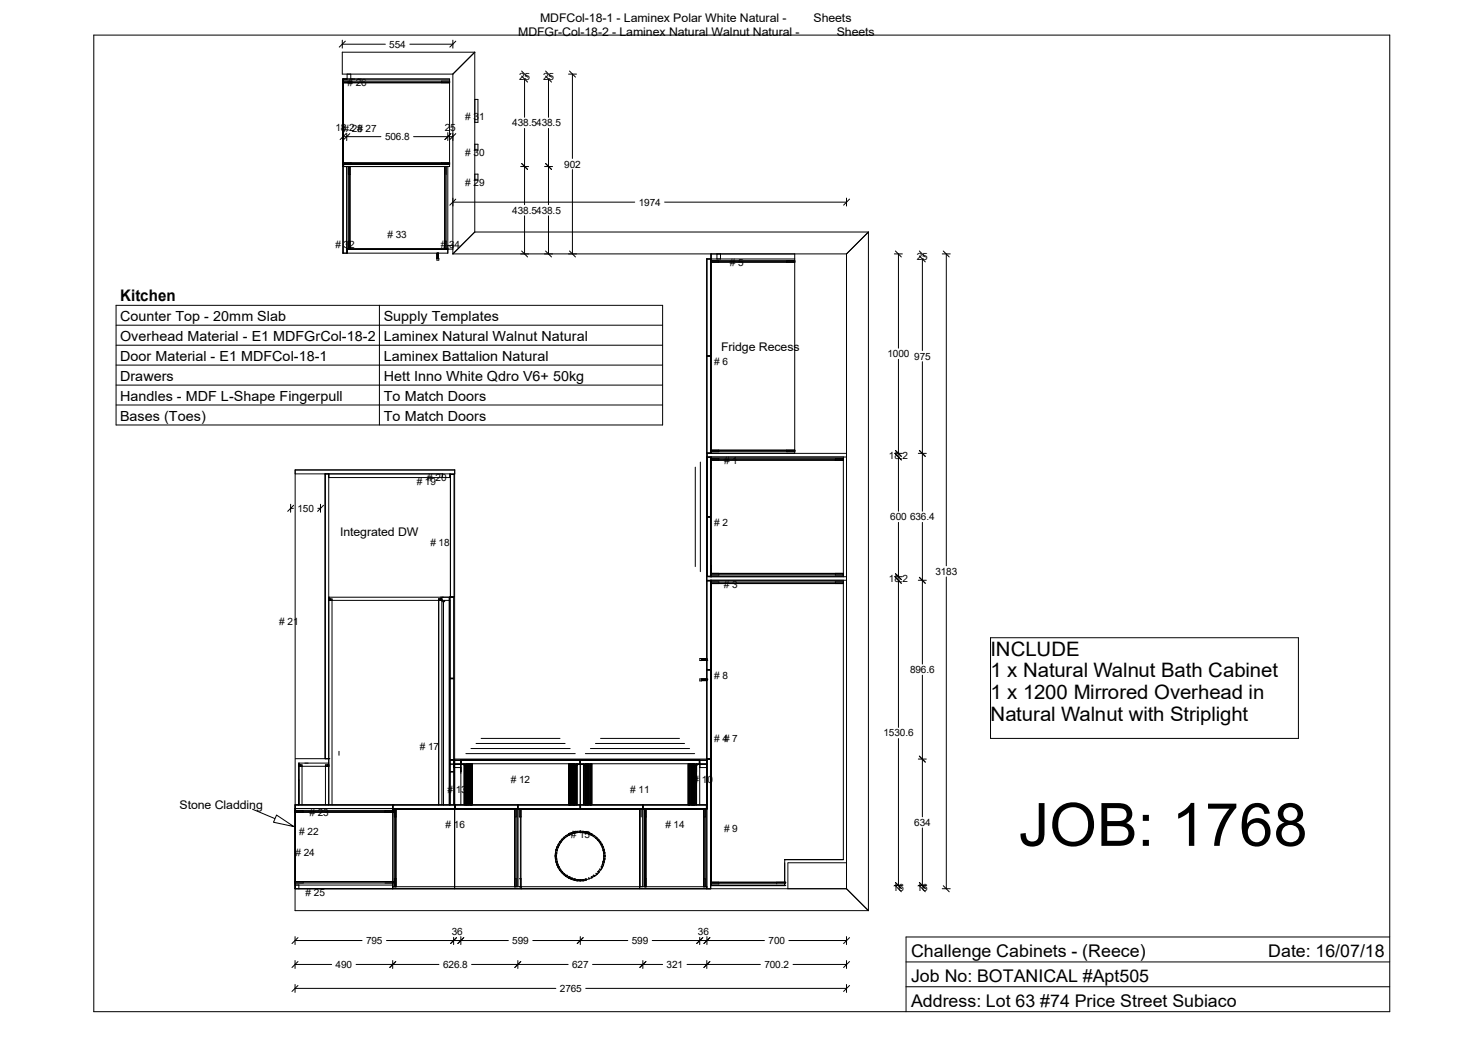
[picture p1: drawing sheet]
<svg xmlns="http://www.w3.org/2000/svg" width="297mm" height="210mm" viewBox="0 0 297 210" stroke-linecap="round" stroke-linejoin="round" font-family="sans-serif">
<g fill="none" stroke="#000" stroke-width=".2">
<path d="M18.8 7h259.9v195.9h-259.9zM68.6 8.1v1.6M68.6 8.9h8.7M68.8 15.9h.1M68.8 15.9v34.9h.7v-17.4M68.8 15.9h21.4v17.5h-21.4M68.8 16.5h21.4M68.8 16.6h21.4M68.8 16.3h21.4M68.8 15.9v17.5M69.3 8.3l-1.3 1.2M69.6 14.9v1"/>
<path d="M70.3 14.9v1M70.4 16.3v.3M82.2 8.9h8.6M88.6 16.3v.3M90.8 8.1v1.6M90.8 14.9v36M91.4 8.3l-1.2 1.2M95.2 10.5h-26.6v4.4h22.2M95.2 19.9h.7v4.6h-.7M95.2 10.5v36M95.2 10.5l-4.4 4.4M104.6 14.3l1.2 1.2"/>
<path d="M104.6 15.3l1.2 1.2M105.2 15.9v7.6M109.4 14.3l1.2 1.2M109.4 15.3l1.2 1.2M110 15.9v7.6M114 14.9h1.6M114.2 14.3l1.2 1.2M114.8 14.9v16.9M68.8 33.3h.1M68.8 32.7h21.4M68.8 32.8h21.4M68.8 33h21.4"/>
<path d="M68.8 27.4h7.6M69.4 26.8l-1.2 1.2M69.5 26.8v1.4M69.9 35h.3M69.9 33.4v16.6M70.1 33.4v16.6M70.1 26.8l-1.2 1.2M70.2 33.4v16.6M70.4 32.7v.3M82.9 27.4h7.9M88.6 32.7v.3M89.2 33.4v16.6"/>
<path d="M89.3 33.4v16.6M89.5 33.4v16.6M89.8 26.6v1.6M89.8 33.4v16.6M90.4 26.8l-1.2 1.2M91.4 39.9l-1.2 1.3M91.4 26.8l-1.2 1.2M95.2 28.9h.7v1.2h-.7M95.2 34.9h.7v1.3h-.7M104.4 33.4h1.6M104.6 32.8l1.2 1.2M105.2 25.8v15.3"/>
<path d="M109.2 33.4h1.6M109.4 32.8l1.2 1.2M110 25.8v15.3M114.8 34v16.9M169.8 39.7v1.6M170.4 39.9l-1.2 1.3M69.5 49.9h20.3M69.5 50h21.3M69.6 50h20.2v.8h-20.2zM69.9 48.4h.3M87.6 50.8v1.4h.4v-.4h-.4M87.7 50.8v1"/>
<path d="M87.8 50.8v1M87.9 50.8v1M89.2 48.4h.3M89.8 49.2h1M90.8 50.9h79M90.8 40.5h36.5M95.2 46.5h79M95.2 46.5l-4.4 4.4M104.6 50.4l1.2 1.1M105.2 43.3v7.6M109.4 50.4l1.2 1.1M110 43.3v7.6"/>
<path d="M114.2 50.4l1.2 1.1M133.3 40.5h36.5M141.7 51.9h.8v19.5h-.8zM142.6 50.9v40M142.6 51.9h16.8M142.6 52.5h16.8M142.6 52.6h16.8M142.6 52.3h16.8M143.8 50.9v1M144.2 52.3v.3M144.5 50.9v1M157.8 52.3v.3"/>
<path d="M159.4 50.9v40M169.8 50.9v127.4M174.2 46.5l-4.4 4.4M174.2 46.5v136.2M179.4 50.9h1.6M179.6 50.4l1.2 1.1M180.2 50.9v18.9M184.4 50.4l1.2 1.1M184.4 51.3l1.2 1.2M185 51.9v18.4M189 50.9h1.6M189.2 50.4l1.2 1.1"/>
<path d="M189.8 50.9v62.6M23.3 61.2h109.6v24h-109.6zM23.3 77.2h109.6M23.3 73.2h109.6M23.3 69.2h109.6M23.3 65.2h109.6M76.1 61.2v24M141.7 71.4h.8v19.5h-.8zM180.2 72.1v18.8M185 72.5v30M23.3 81.2h109.6M59.2 95.1h32"/>
<path d="M65.2 95.1v57.1M65.9 95.1v66.4M88.8 95.1v.7M90.2 95.1v.7M90.3 95.1v.7h-24.4M90.3 95.2h.7v24.5h-.7zM139.4 93.7v19.9M140.5 92.7v22M141.7 91.8h.8v23.8h-.8zM141.8 90.9v.8M142.4 91.7v.1M142.5 93.7h.1"/>
<path d="M142.5 92.3h26.6M142.5 93.8h.1M142.5 92.8h.1M142.5 94h.1M142.5 93.9h.1M142.5 93.1h.1M142.5 93.2h.1M142.5 93.6h.1M142.5 93.4h.1M142.5 92.9h.1M142.5 93h.1M142.6 91.7v24"/>
<path d="M142.6 90.4h16.8M142.6 90.3h16.8M142.6 90.6h16.8M142.6 92.2h26.5M142.6 92h26.5M144.2 90.3v.3M144.2 92v.3M157.8 90.3v.3M167.5 92v.3M169.1 91.7v24M169.8 90.9h-28.1v.8h28.1M179.4 90.9h1.6"/>
<path d="M179.6 90.4l1.2 1.1M179.6 91.1l1.2 1.2M180.2 91.7v10.8M184.2 90.9h1.6M184.4 90.4l1.2 1.1M58.3 101.2v1.6M58.3 102h.5M58.9 101.4l-1.2 1.2M63.7 102h.6M64.3 101.2v1.6M64.9 101.4l-1.2 1.2M65.9 119.8h.1"/>
<path d="M65.9 119.8h25.1v16.3h-.8v-16.3M90.1 119.8v41.7M90.2 119.8v41.7M141.7 116.5h.8v17.8h-.8zM141.7 103.7h.8M141.7 103.6h.8M141.9 103.6v.1M142.4 115.6v.1M142.5 113.3h.1M142.5 113.5h.1M142.5 114.2h.1M142.5 114h.1"/>
<path d="M142.5 113.7h.1M142.5 113.6h.1M142.5 113.9h.1M142.5 114.4h.1M142.5 114.3h.1M142.5 114.5h.1M142.5 115h26.6M142.6 116.4v61.9M142.6 115.1h26.5M142.6 115.4h26.5M142.6 116.9h26.5M142.6 116.7h26.5"/>
<path d="M142.6 117.1h26.5M142.6 116.4v61.2M144.2 115v.4M144.2 116.7v.4M167.5 115v.4M167.5 116.7v.4M169.1 116.4v56h-11.7M169.8 115.7h-28.1v.7h28.1M179.4 115.7h1.6M179.6 115.1l1.2 1.2M179.6 115.8l1.2 1.2M180.2 104.8v10.9"/>
<path d="M180.2 116.4v29.5M184.2 116.4h1.6M184.4 115.8l1.2 1.2M185 104.8v28.4M189.8 115.7v62.6M65.9 120.3h.1M65.9 120.4h.1M65.9 120.1h.1M65.9 120.1h.7v41.4M65.9 120.3h.7M65.9 120.4h24.3M66.3 120.1v.3"/>
<path d="M88 120.3h.6M88.3 120.1v.3M88.9 120.7v40.8M89.2 120.4v.3h-.6M90.2 136.1h.8v16.3h-.8zM140.4 132.1h.3v.4h-.3zM140.4 136.2h.3v.4h-.3zM140.7 132.1h1M140.7 132.2h1M140.7 132.3h1M140.7 132.4h1M140.7 136.2h1"/>
<path d="M140.7 136.3h1M140.7 136.4h1M140.7 136.5h1M141.7 132.4h.1M141.7 136.2h.1M141.7 134.4h.8v17.8h-.8zM185 135.4v28.4M59.2 152.2h6.7M59.9 153.6h.7M59.9 153.7h6M59.9 153.4h.7v8.1M60 153.1v.3"/>
<path d="M60.3 153.4v.3M65.3 153.6h.6M65.6 153.4v.3M65.9 152.2h.1M65.9 153.1h-6v8.4M65.9 153.4h-.6v8.1M68 150.7v.8M90.2 153.3h.8M90.2 154.8h.8M91 152.5v9M91 153.3h2.5M91 154h1.4"/>
<path d="M91 153.2h1.4M91 153.3v.7M91.2 152.3h51.4M92.4 153.3h1.1M92.4 153.1h.1M92.5 152.5h23.8v.7h-23.8zM93.1 153.4h.4M93.1 153.2v8.3M93.1 153.4v8.1M93.2 153.4h.1M93.4 153.4h.1M93.4 153.4v8.1"/>
<path d="M93.4 151.2h22M93.5 153.4h.1M93.5 153.4v8.1M93.5 153.2v8.3M93.6 153.2v8.3M93.7 153.2v8.3M93.8 153.2v8.3M93.9 153.2v8.3M94 153.2v8.3M94.1 153.2v8.3M94.3 153.2v8.3M94.5 153.2v8.3"/>
<path d="M94.5 150.1h19.8M94.5 153.3h.1M94.6 153.2v8.3M94.7 153.2v8.3M95.5 149.1h17.8M96.5 148.1h15.8M114 153.2v8.3M114.1 153.2v8.3M114.2 153.2v8.3M114.3 153.3h.1M114.3 153.4h.1M114.3 153.2v8.3"/>
<path d="M114.4 153.2v8.3M114.6 153.2h.1M114.6 153.2v8.3M114.9 153.2v8.3M115 153.2v8.3M115.1 153.2v8.3M115.2 153.2v8.3M115.2 153.4h.5M115.2 153.3h2.3M115.3 153.4h.1M115.3 153.4v8.1M115.4 153.4v8.1"/>
<path d="M115.6 153.4h.1M115.6 153.4v8.1M115.7 153.4h.1M115.7 153.4v8.1M115.7 153.2v8.3M116.3 153.1h.1M116.4 153.1v9.2M116.4 152.5h23.9v.7h-23.9zM117 153.4h.5M117 153.2v8.3M117.1 153.4h.1M117.1 153.4v8.1"/>
<path d="M117.4 153.4v8.1M117.4 151.2h21.9M117.5 153.2v8.3M117.6 153.2v8.3M117.7 153.2v8.3M117.8 153.2v8.3M117.9 153.2v8.3M118 153.2l-.1 8.3M118 153.2l.1 8.3M118.1 153.2v8.3M118.3 153.2v8.3M118.4 153.2v8.3"/>
<path d="M118.4 150.1h19.9M118.5 153.3h.1M118.5 153.2v8.3M118.6 153.2v8.3M118.7 153.2v8.3M119.4 149.1h17.9M120.4 148.1h15.9M138 153.2v8.3M138.1 153.2v8.3M138.2 153.2v8.3M138.2 153.3h.1M138.3 153.4h.1"/>
<path d="M138.3 153.2h.1M138.3 153.2v8.3M138.4 153.2v8.3M138.6 153.2v8.3M138.9 153.2v8.3M139 153.2v8.3M139.1 153.2v8.3M139.2 153.2v8.3M139.2 153.4h.5M139.2 153.3h1.1M139.3 153.4v8.1M139.4 153.4v8.1"/>
<path d="M139.6 153.4v8.1M139.6 153.4h.1M139.7 153.2v8.3M140.3 153.1h.1M140.3 154h1.4M140.3 153.2h1.4M140.4 153.3v.7M141.7 152.3v26M141.7 152.5h-1.4v9M141.7 153.3h-2.5M142.5 152.3v26M180.2 148.1v29.5"/>
<path d="M184.2 152.3h1.6M184.4 151.7l1.2 1.2M50.6 162.3l8.3 3.5M59.2 162.2v.4M59.2 177.1v.4M59.2 162.2h.1M59.2 178.3v-84h32v84M59.2 161.5h32.1v.7h-32.1M59.2 162.9h19.6M59.2 162.6h19.6M59.2 162.8h19.6M59.2 176.8h19.6"/>
<path d="M59.2 177.1h19.6M59.2 176.9h19.6M59.9 177.5v.8M60.8 162.6v.3M60.8 176.8v.3M77.2 162.6v.3M78.8 162.2h.1M78.8 162.8h.1M78.8 162.9h.1M78.8 162.6h.1M78.8 161.5v16.8M78.8 162.3h62.9"/>
<path d="M78.8 177.9h62.9M78.8 161.5h.1M78.8 161.5v16h-19.6M78.8 177.9v.4M79.1 162.3v15.6M79.1 163.9h.3M79.1 176.3h.3M79.3 162.3v15.6M79.4 162.3v15.6M88 161.5v-41.4h.6v41.4M88 162.2v.1M88.6 162.2v.1"/>
<path d="M88.9 162.2v.1M90.1 162.2v.1M90.2 162.2v.1M90.2 161.5v-9h2.2v9M91 162.2v.1M91.3 161.5h12.5v.7h-12.5zM92.4 162.2v.1M93.1 162.2v.1M93.4 162.2v.1M93.5 162.2v.1M93.6 162.2v.1M93.7 162.2v.1"/>
<path d="M93.8 162.2v.1M93.9 162.2v.1M94 162.2v.1M94.1 162.2v.1M94.3 162.2v.1M94.5 162.2v.1M94.6 162.2v.1M94.7 162.2v.1M103.2 163.9h.3M103.2 176.3h.3M103.2 162.3v15.6M103.3 162.3v15.6"/>
<path d="M103.5 162.3v15.6M103.9 162.3v15.6M104.2 162.3v1.6h.3M104.2 176.3h.3M104.4 162.3v15.6M104.5 162.3v15.6M104.5 177.9v.4M111.3 171.7h.3M111.3 171.7l.1 .6M111.4 171.2v1M111.4 171.6h.2M111.4 171.6v.6"/>
<path d="M111.4 171.1l-.1 .6M111.4 171.1l.2 .1M111.4 172.3l.1 .6M111.4 171l.2 .1M111.4 171v.1M111.4 171.1v.5M111.4 172.2l.1 .6M111.4 172.4h.2M111.5 170.5l.2 .1M111.5 170.5l-.1 .5M111.5 170.5l-.1 .6M111.5 172.9l.2 .6"/>
<path d="M111.5 170.4l.3 .1M111.5 170.4v.1M111.5 172.8l.2 .6M111.6 171.7v.6M111.6 172.2h-.2M111.6 171.2v.5M111.6 172.3h-.2M111.6 172.3l.1 .6M111.7 169.9h.1M111.7 169.9l-.2 .5M111.7 169.9l-.2 .6M111.7 169.9l.2 .1"/>
<path d="M111.7 173.5l.2 .6M111.7 173.4l.3 .6M111.7 169.9h.3M111.7 172.8h-.2M111.7 170.6l-.1 .6M111.7 172.9h-.2M111.7 172.9l.2 .5M111.9 173.3l-.2 .1M111.9 170l-.2 .6M111.9 173.4l-.2 .1M111.9 173.4l.3 .5M111.9 169.4l-.2 .5"/>
<path d="M111.9 169.4l.3 .1M111.9 174.1l.3 .5M112 169.9l-.1 .1M112 174l.3 .5M112 169.3l.2 .1M112.1 173.8l-.1 .2M112.2 169.5l-.3 .5M112.2 173.9l-.3 .2M112.2 173.9l.2 .5M112.2 169.4l-.2 .5M112.2 168.9l-.3 .5M112.2 168.9l.2 .1"/>
<path d="M112.2 174.6l.4 .4M112.3 174.5l.3 .4M112.3 168.8l.2 .1M112.4 174.4l-.1 .1M112.4 169l-.2 .4M112.4 169l-.2 .5M112.4 174.4l-.2 .2M112.4 174.4l.4 .5M112.5 168.9l-.1 .1M112.6 168.4l-.4 .5M112.6 168.4l.2 .2M112.6 175l.4 .4"/>
<path d="M112.6 174.9l.9 .8M112.7 168.3l.1 .2M112.8 174.8l-.2 .1M112.8 168.6l-.4 .4M112.8 174.9l-.2 .1M112.8 174.9l.4 .4M112.8 168.5l-.3 .4M113 168l-.4 .4M113 168l.2 .2M113 175.4l.5 .4M113.1 167.9l.1 .2M113.2 175.2l-.1 .2"/>
<path d="M113.2 168.2l-.4 .4M113.2 175.3l-.2 .1M113.2 175.3l.5 .3M113.2 168.1l-.4 .4M113.4 175.6h.2M113.5 167.6l-.5 .4M113.5 167.6l.2 .2M113.5 175.8l.5 .3M113.5 175.7l.6 .4M113.6 167.6l.1 .1M113.6 175.6h.1M113.6 175.6l-.1 .1"/>
<path d="M113.7 167.8l-.5 .4M113.7 175.6l-.2 .2M113.7 175.6l.4 .3M113.7 167.7l-.5 .4M114 167.3h.1M114 162.2v.1M114 167.3v.2M114 167.3l-.5 .3M114 167.3l.1 .2M114 176.1l.6 .3M114.1 176.1h.1M114.1 162.2v.1"/>
<path d="M114.1 167.3v.2M114.1 176.1l.5 .2M114.1 167.3l.1 .1M114.1 175.9h.1M114.1 167.5l-.4 .3M114.1 175.9v.2M114.1 175.9l-.1 .2M114.1 175.9l.6 .3M114.2 162.2v.1M114.2 167.2v.2M114.2 167.4l-.5 .3M114.3 162.2v.1"/>
<path d="M114.3 167.2v.2M114.4 162.2v.1M114.4 167.1v.2M114.6 167l-.6 .3M114.6 167l.1 .3M114.6 176.4l.6 .2M114.6 176.3h.1M114.6 162.2v.1M114.6 167v.2M114.6 176.3l.6 .2M114.6 167.2l-.4 .2M114.7 176.2h.1"/>
<path d="M114.7 167.3l-.6 .2M114.7 167.2l-.1-.2 .1 .2M114.7 176.2l-.1 .1M114.7 176.2l-.1 .2M114.7 176.2l.5 .1M114.7 167.2h-.1M114.8 167v.2M114.8 161.5l.1-8.3v8.3M114.8 162.2v.1M114.9 162.2v.1M114.9 167v.1M114.9 166.9v.2"/>
<path d="M115 162.2v.1M115 166.9v.2M115.1 162.2v.1M115.1 166.9v.2M115.2 166.9l-.6 .1M115.2 166.9v.2M115.2 176.6l.5 .1M115.2 176.5h.1M115.2 162.2v.1M115.2 166.9v.1M115.2 176.5l.6 .1M115.2 167.1l-.5 .2"/>
<path d="M115.2 176.3v.3M115.2 176.3l.6 .1M115.2 176.3h.1M115.2 167v-.2l.1 .2M115.2 176.3v.2M115.3 167l-.6 .2M115.3 167h.1M115.3 162.2v.1M115.3 166.8v.2M115.4 162.2v.1M115.4 166.8v.2M115.6 162.2v.1"/>
<path d="M115.6 166.8v.1M115.7 162.2v.1M115.7 166.8v.1M115.7 166.8l-.5 .1M115.7 166.8l.1 .2M115.7 176.7h.6M115.8 176.6h.1M115.8 176.4h.1M115.8 166.8v.1M115.8 167l-.6 .1M115.8 176.4v.2M115.8 176.6h.5"/>
<path d="M115.8 176.4l-.1 .3M115.8 176.4l.5 .1M115.8 166.9l-.5 .1M116.3 161.5h-12.4v.7h12.4M116.3 166.7l-.6 .1M116.3 166.9h-.5M116.3 166.9h.1M116.3 167h-.5M116.3 166.7l.7 .1M116.3 167h.6M116.3 176.6h.1M116.4 176.5h.1"/>
<path d="M116.4 166.7l-.1 .3M116.4 176.5l-.1 .2M116.4 166.9h.6M116.4 161.5h12.5v.7h-12.5zM116.9 167l.6 .1M116.9 176.4l.1 .3M116.9 176.4l-.6 .1M116.9 176.4l.6-.1v.3l-.5 .1M117 166.8l-.1 .2M117 166.8l.5 .1M117 176.4v.2M117 176.4h.1"/>
<path d="M117 176.7h-.7M117 176.6h-.6M117 162.2v.1M117 166.8v.2M117.1 162.2v.1M117.1 166.8v.2M117.4 162.2v.1M117.4 166.8v.3M117.5 162.2v.1M117.5 166.8v.3M117.5 167.1l.5 .2M117.5 166.9v.1l.6 .2"/>
<path d="M117.5 176.2l.1 .3M117.5 166.9v.2M117.5 166.9l.6 .1M117.6 162.2v.1M117.6 166.9v.1M117.6 176.5l-.6 .1M117.7 162.2v.1M117.7 166.9v.2M117.8 162.2v.1M117.8 166.9v.2M117.8 167v.1M117.9 162.2v.1"/>
<path d="M117.9 167v.1M118 167.3l.6 .2M118.1 167.2l.5 .2M118.1 176.1l.1 .2M118.1 167.2h.1M118.1 167.1h.1M118.1 162.2v.1M118.1 167v.2M118.1 167l-.1 .3M118.1 167l.6 .3M118.2 176.3l-.6 .2M118.3 162.2v.1"/>
<path d="M118.3 167.1v.2M118.4 162.2v.1M118.4 167.2v.1M118.5 162.2v.1M118.5 167.2v.2M118.6 162.2v.1M118.6 167.2v.2M118.6 167.5l.4 .3M118.6 167.4l.5 .3 .1-.1M118.6 175.9l.1 .2M118.7 162.2v.1M118.7 167.3v.2"/>
<path d="M118.7 167.3l-.1 .1M118.7 167.3l-.1 .2M118.7 167.3l.5 .3M118.7 176.1l-.5 .2M119 167.8l.5 .4M119.1 175.5l.1 .2M119.2 167.6l-.2 .2M119.2 167.6l.5 .4M119.2 175.7l-.5 .4M119.4 175.6h-.4l-.4 .3 .1 .2M119.5 168.2l.4 .4M119.5 175.2l.2 .2"/>
<path d="M119.6 168l-.1 .1 .4 .4M119.7 168l-.2 .2M119.7 168l.4 .4M119.7 175.4l-.5 .3M119.9 168.6l.4 .4M119.9 168.5l.4 .4M120 174.8l.1 .1M120.1 168.4l-.2 .1M120.1 168.4l-.2 .2M120.1 168.4l.4 .5M120.1 174.9l-.4 .5M120.3 169l.3 .5"/>
<path d="M120.3 174.4l-.4 .5 .2 .1-.9 .8M120.3 168.9l.3 .5M120.3 174.3l.2 .2M120.4 168.8l-.1 .1M120.5 168.9l-.2 .1M120.5 168.9l.3 .5M120.5 174.5l-.4 .4M120.6 169.5l.2 .5M120.6 169.4l.2 .5M120.6 173.8l.2 .2M120.7 169.3l-.1 .1M120.8 169.4l-.2 .1"/>
<path d="M120.8 169.4l.2 .5M120.8 174.1l-.3 .5M120.8 170l.1 .6M120.8 173.4l.2 .1M120.8 173.4l-.2 .5 .2 .2M120.8 173.3h.1M120.8 169.9l.2 .6M120.8 174l-.3 .5M120.8 173.3l.2 .2M120.9 172.9h.1M120.9 170.6l.2 .6M120.9 172.9l-.1 .4"/>
<path d="M120.9 172.9h.3M120.9 172.9l-.1 .5M121 170.5l.1 .6M121 169.9h-.2M121 172.8l-.1 .1M121 172.8h.2M121 169.9l-.2 .1M121 169.9l.2 .6M121 173.5l-.2 .5M121 173.5l-.2 .6M121 172.4h.3M121.1 171.2v.5"/>
<path d="M121.1 172.3l-.1 .5M121.1 172.3h.2M121.1 172.3l-.2 .6M121.1 171.7h.3M121.1 171.1v.5M121.1 172.2v.1M121.1 172.2h.2M121.1 171.7v.6M121.1 171.6h.3M121.1 171.6v.6M121.2 170.4l-.2 .1M121.2 170.5l-.3 .1"/>
<path d="M121.2 170.5l.1 .6M121.2 172.9l-.2 .6M121.3 171l-.2 .1M121.3 171.1l-.2 .1M121.3 171.1l.1 .6M121.3 172.3l-.1 .6M121.4 171.7l-.1 .6M128.3 162.3v16M128.4 162.3v15.6M128.6 162.3v1.6M128.9 162.3v15.6M129 161.5h12.7v.7h-12.7z"/>
<path d="M129.3 163.9h.3M129.3 176.3h.3M129.3 162.3v15.6M129.5 162.3v15.6M129.6 162.3v15.6M138 162.2v.1M138.1 162.2v.1M138.2 162.2v.1M138.3 162.2v.1M138.4 162.2v.1M138.6 162.2v.1M138.8 161.5v-8.3v8.3"/>
<path d="M138.8 162.2v.1M138.9 162.2v.1M139 162.2v.1M139.1 162.2v.1M139.2 162.2v.1M139.3 162.2v.1M139.4 162.2v.1M139.6 162.2v.1M139.7 162.2v.1M140.3 162.2v.1M141.1 163.9h.3M141.1 176.3h.3"/>
<path d="M141.1 162.3v15.6M141.2 162.3v15.6M141.4 162.3v15.6M142.6 177h.1M142.6 177.6h.1M142.6 177h14.8M142.6 177.1h14.8M142.6 177.3h14.8M142.6 177.6h14.8M144.2 177v.3M155.8 177v.3M157.4 172.4h.1"/>
<path d="M157.4 177h.1M157.4 177.1h.1M157.4 177.6h.1M157.4 172.4v5.2M169.8 178.3h-110.6v4.4h115M169.8 178.3l4.4 4.4M179.4 177.6h1.6M179.6 177l1.2 1.2M179.6 177.7l1.2 1.2M184.2 177.6h1.6M184.4 177l1.2 1.2M184.4 177.7l1.2 1.2"/>
<path d="M185 166.1v11.5M189 178.3h1.6M189.2 177.7l1.2 1.2M59.2 187.9v1.6M59.2 192.7v1.6M59.2 197.5v1.6M59.2 188.7h13.4M59.2 193.5h7.3M59.2 198.3h52.3M59.8 188.1l-1.2 1.2M59.8 192.9l-1.2 1.2M59.8 197.7l-1.2 1.2"/>
<path d="M71.4 193.5h16.6M77.5 188.7h24.4M78.8 192.7v1.6M79.4 192.9l-1.2 1.2M91 188v1.5M91.6 188.1l-1.2 1.2M92.4 187.9v1.6M93 188.1l-1.2 1.2M94.6 193.5h19.3M103.9 192.7v1.6M104.4 192.9l-1.2 1.2M106.8 188.7h19.1"/>
<path d="M116.4 187.9v1.6M117 188.1l-1.2 1.2M117.5 198.3h52.3M118.8 193.5h14.1M128.9 192.7v1.6M129.5 192.9l-1.2 1.2M130.8 188.7h22.5M137.8 193.5h14.7M140.3 188v1.5M140.9 188.1l-1.2 1.2M141.7 192.7v1.6M141.8 187.9v1.6"/>
<path d="M142.4 188.1l-1.2 1.2M142.4 192.9l-1.2 1.2M158.2 188.7h11.6M159 193.5h10.8M169.8 187.9v1.6M169.8 192.7v1.6M169.8 197.5v1.6M170.4 188.1l-1.2 1.2M170.4 192.9l-1.2 1.2M170.4 197.7l-1.2 1.2M181.7 197.9h97M181.7 193h97"/>
<path d="M278.7 187.9h-97v15"/>
</g>
<path d="M55.5 163.5l3.4 2.3-4-.9z" fill="#fff" stroke="#000" stroke-width=".2"/>
<path d="M198.6 127.9h61.8v20.2h-61.8zM158 173.1v5.2h11.8M158.1 173.1h11.7" fill="none" stroke="#000" stroke-width=".2"/>
<text font-size="12" x="204.3" y="169.7">JOB: 1768</text>
<g font-size="4">
<text x="198.6" y="131.5">INCLUDE</text>
<text x="198.6" y="135.9">1 x Natural Walnut Bath Cabinet</text>
<text x="198.6" y="140.3">1 x 1200 Mirrored Overhead in</text>
<text x="198.6" y="144.7">Natural Walnut with Striplight</text>
</g>
<g font-size="3.5">
<text x="182.7" y="191.9">Challenge Cabinets - (Reece)</text>
<text x="254.3" y="191.9">Date: 16/07/18</text>
<text x="182.7" y="196.9">Job No: BOTANICAL #Apt505</text>
<text x="182.7" y="201.9">Address: Lot 63 #74 Price Street Subiaco</text>
</g>
<text font-size="3.2" x="24.1" y="60.5">Kitchen</text>
<g font-size="2.8">
<text x="24.1" y="64.4">Counter Top - 20mm Slab</text>
<text x="77" y="64.4">Supply Templates</text>
<text x="24.1" y="68.5">Overhead Material - E1 MDFGrCol-18-2</text>
<text x="77" y="68.4">Laminex Natural Walnut Natural</text>
<text x="24.1" y="72.4">Door Material - E1 MDFCol-18-1</text>
<text x="24.1" y="76.5">Drawers</text>
<text x="77" y="72.4">Laminex Battalion Natural</text>
<text x="77" y="76.4">Hett Inno White Qdro V6+ 50kg</text>
<text x="24.1" y="80.4">Handles - MDF L-Shape Fingerpull</text>
<text x="77" y="80.4">To Match Doors</text>
<text x="24.1" y="84.5">Bases (Toes)</text>
<text x="77" y="84.4">To Match Doors</text>
</g>
<g font-size="2.4">
<text x="108.3" y="4.4">MDFCol-18-1 - Laminex Polar White Natural -</text>
<text x="163.2" y="4.4">Sheets</text>
<text x="103.9" y="7.2">MDFGr-Col-18-2 - Laminex Natural Walnut Natural -</text>
<text x="167.8" y="7.2">Sheets</text>
<text x="144.6" y="70.5">Fridge Recess</text>
<text x="68.2" y="107.6">Integrated DW</text>
<text x="36" y="162.2">Stone Cladding</text>
</g>
<g font-size="2">
<text x="78.1" y="9.6">554</text>
<text x="69.7" y="17.2"># 26</text>
<text x="104.1" y="16.1">25</text>
<text x="108.9" y="16.1">25</text>
<text x="67.3" y="26.3">18.2 # 27</text>
<text x="68.9" y="26.5"># 28</text>
<text x="77.2" y="28.1">506.8</text>
<text x="89.2" y="26.3">25</text>
<text x="93.3" y="24"># 31</text>
<text x="102.7" y="25.4">438.5438.5</text>
<text x="93.3" y="31.4"># 30</text>
<text x="113.2" y="33.6">902</text>
<text x="93.3" y="37.4"># 29</text>
<text x="128.1" y="41.2">1974</text>
<text x="77.7" y="47.8"># 33</text>
<text x="102.7" y="42.9">438.5438.5</text>
<text x="67.3" y="49.8"># 32</text>
<text x="88.4" y="49.8"># 34</text>
<text x="146.4" y="53.3"># 5</text>
<text x="183.9" y="52.2">25</text>
<text x="178" y="71.6">1000</text>
<text x="143.2" y="73.2"># 6</text>
<text x="183.3" y="72.1">975</text>
<text x="145.2" y="93.1"># 1</text>
<text x="178.3" y="92">18.2</text>
<text x="83.6" y="97.2"># 19</text>
<text x="85.7" y="96.5"># 20</text>
<text x="59.6" y="102.7">150</text>
<text x="143.2" y="105.5"># 2</text>
<text x="178.5" y="104.4">600</text>
<text x="182.5" y="104.4">636.4</text>
<text x="86.3" y="109.6"># 18</text>
<text x="145.2" y="117.9"># 3</text>
<text x="178.3" y="116.7">18.2</text>
<text x="187.6" y="115.3">3183</text>
<text x="56" y="125.4"># 21</text>
<text x="143.2" y="136.1"># 8</text>
<text x="182.5" y="135">896.6</text>
<text x="143.2" y="148.8"># 4# 7</text>
<text x="177.2" y="147.7">1530.6</text>
<text x="84.2" y="150.5"># 17</text>
<text x="89.7" y="159.1"># 13</text>
<text x="102.4" y="157.1"># 12</text>
<text x="126.4" y="159.1"># 11</text>
<text x="139.1" y="157.1"># 10</text>
<text x="60" y="167.5"># 22</text>
<text x="62.1" y="163.7"># 23</text>
<text x="89.4" y="166.1"># 16</text>
<text x="133.4" y="166.1"># 14</text>
<text x="145.2" y="166.8"># 9</text>
<text x="183.3" y="165.7">634</text>
<text x="59.3" y="171.7"># 24</text>
<text x="114.5" y="168.1"># 15</text>
<text x="61.3" y="179.8"># 25</text>
<text x="179.1" y="178.7">16</text>
<text x="183.9" y="178.7">16</text>
<text x="73.4" y="189.4">795</text>
<text x="90.6" y="187.6">36</text>
<text x="102.7" y="189.4">599</text>
<text x="126.7" y="189.4">599</text>
<text x="140" y="187.6">36</text>
<text x="154.1" y="189.4">700</text>
<text x="67.3" y="194.1">490</text>
<text x="88.9" y="194.1">626.8</text>
<text x="114.7" y="194.1">627</text>
<text x="133.7" y="194.1">321</text>
<text x="153.3" y="194.1">700.2</text>
<text x="112.3" y="199">2765</text>
</g>
</svg>
